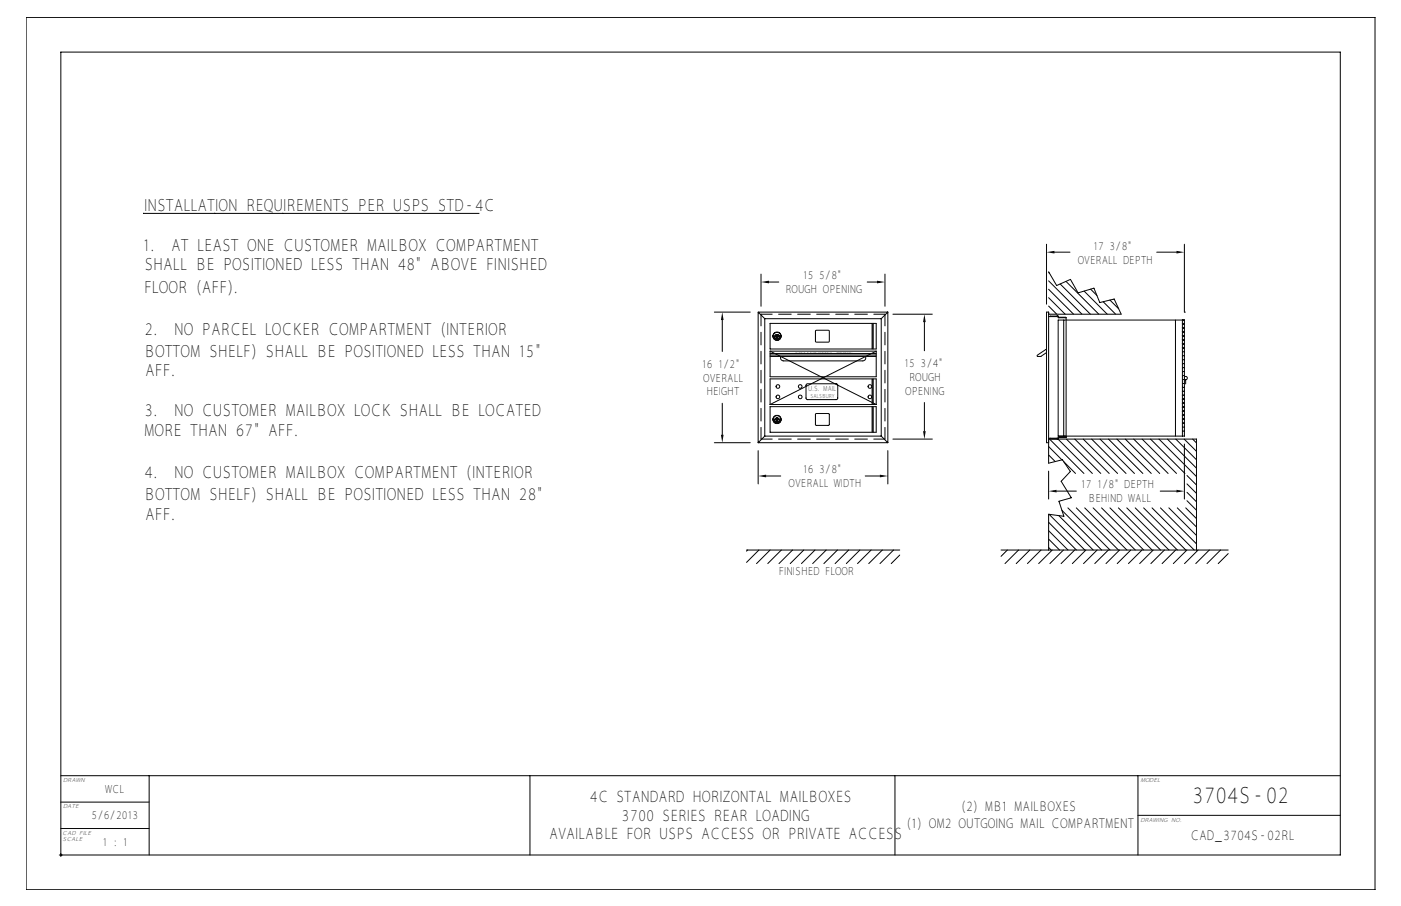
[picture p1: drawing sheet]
<svg xmlns="http://www.w3.org/2000/svg" width="432mm" height="279mm" viewBox="0 0 432 279" stroke-linecap="round" stroke-linejoin="round" font-family="sans-serif">
<g fill="none" stroke="#000" stroke-width=".31">
<path d="M8.1 5.4h415.7v269h-415.7zM44.4 65.8h-.3h103.7M322.5 75.3v18.5M325 77.8h4.8M356.5 77.8h6.1M365 75.3v21M220.2 96.2h11M222.6 98.7v9.7M233.7 96.2l2 2.1M234.6 84.5v9.9M235.7 98.3v36.2M235.7 98.3h35.9"/>
<path d="M237 87h3M237.3 99.7h32.8v7.9h-32.8zM267.3 87h3M268.8 99.7v7.9M269.1 99.7v7.9M271.6 98.3v36.2M272.8 84.5v9.9M273.6 96.2h-39.9v40.3M273.6 96.2v40.3M273.6 96.2l-2 2.1M275.2 96.9h12.2M284.9 99.3v8.9"/>
<path d="M323.2 94.4l2.5 2.5M323.2 91.8l5.1 5.1M323.2 89.2l7.7 7.7M323.2 86.6l10.3 10.3M323.2 84l.3 .3M323.2 83.8l2.5 4.3 4.2-1.9 2.4 4.1 4.9-1.4 1.8 4.4 4.4-1.1 2.2 4.7h-22.4M323.7 97.6v-.1h2.4v.5h2.5M325.8 97.5v.1M325.8 97.5v.1h-2.6M326.1 98.7h38.9v35.8h-38.9zM326.4 98v-.2h2.1v.2M326.8 87.6l9.3 9.3"/>
<path d="M327.9 98.7v35.8M328.5 86.8l10.2 10.1M328.6 98l-.1 36.9h-2.1v-.1M334.1 89.8l7.2 7.1M336.1 89.2l2 1.9M340 93l3.9 3.9M342.1 92.5l2.7 2.7M362.3 98.7v35.8M364.4 98.7v35.8M364.4 99.9h.6M365 96.3h.1M237.3 109.9h32.8"/>
<path d="M237.3 108.3v7.9h32.8v-7.9M237.3 108.3h32.8M237.3 109h32.8M237.3 109.5h32.8M237.3 108.3l32.8 16.4M239 103.7h1M239.4 103.7v.8l.2-.8M239.5 103.2v1M240.7 109.9a.95 .95 0 0 0 .8 1.4h24.4a.95 .95 0 0 0 .9-1.4M248.6 118.5l9.3-.1 .3 .4v4.1l-.5 .3h-9l-.3-.4zM251.4 101.9h4.1v3.5h-4.1zM268.8 116.8v7.9"/>
<path d="M269.1 116.8v7.9M270.1 108.3l-32.8 16.4M322.5 107.6l-2.8 2.2 1.1 .1 1.7-1.2M364.4 101.1h.6M364.4 102.4h.6M364.4 103.6h.6M364.4 104.8h.6M364.4 106h.6M364.4 107.3h.6M364.4 108.5h.6M364.4 109.7h.6M364.4 110.9h.6"/>
<path d="M364.4 112.2h.6M364.4 113.4h.6M364.4 114.6h.6M364.4 115.8h.6M364.4 117h.6M364.4 118.3h.6M364.4 119.5h.6M365 116.3a.51 .51 0 0 1 .8-.1 .51 .51 0 0 1 0 .8 .51 .51 0 0 1-.8-.1M365.4 117.1v1.3M220.2 136.5h11M222.6 124.4v9.7M233.7 136.5h39.9"/>
<path d="M233.7 139v10.2M235.7 134.5h35.9M235.7 134.5l-2 2M237.3 124.7v-7.9h32.8v7.9M237.3 125.4h32.8v7.9h-32.8zM237.3 124.7h32.8M239 129.4h1M239.4 129.4l.2 .7zM239.5 128.9v.9M251.4 127.6h4.1v3.5h-4.1zM268.8 125.4v7.9M269.1 125.4v7.9"/>
<path d="M271.6 134.5l2 2M273.6 139v10.2M275.2 135.4h12.2M284.9 124.1v8.9M323.2 136.5h-.7v-40.3h.7v46.6l4.3-1 2.4 3.6-2.8 3 3.1 5.1-3.8 1.1 1.5 4.6-4.7-.6v11M323.2 135.4h45.6v34.2M323.2 137.7l4.1 4.1M323.5 135.4l10.6 10.6M323.7 135.1v.2h2.1v-.2M326.1 135.4l10.6 10.6M328.6 134.8h-2.5v.5l-2.9-.2M328.7 135.4l10.6 10.6"/>
<path d="M331.3 135.4l10.6 10.6M333.9 135.4l10.6 10.6M336.5 135.4l10.6 10.6M339 135.4l10.6 10.6M341.6 135.4l10.6 10.6M344.2 135.4l10.6 10.6M346.8 135.4l10.6 10.6M349.4 135.4l10.6 10.6M352 135.4l10.6 10.6M354.6 135.4l10.6 10.6M357.2 135.4l11.6 11.6M359.8 135.4l9 9"/>
<path d="M362.4 135.4l6.4 6.4M364.4 120.7h.6M364.4 121.9h.6M364.4 123.2h.6M364.4 124.4h.6M364.4 125.6h.6M364.4 126.8h.6M364.4 128h.6M364.4 129.3h.6M364.4 130.5h.6M364.4 131.7h.6M364.4 132.9h.6"/>
<path d="M365 135.4l3.8 3.8M365 136.9v17M367.6 135.4l1.2 1.2M236.1 146.8h4.5M266.7 146.8h4.5M323.2 145.3v8.6M323.2 140.3l2 2M323.3 158.6l11.1 11M325.6 151.5h6.1M326.3 159l10.6 10.6M327.3 157.4l12.2 12.2M327.9 142.4l3.6 3.6"/>
<path d="M329.1 156.6l13 13M331.7 156.6l13 13M334.3 156.6l13 13M336.9 156.6l13 13M339.5 156.6l13 13M342.1 156.6l13 13M344.7 156.6l13 13M347.3 156.6l13 13M349.9 156.6l13 13M352.5 156.6l13 13M355.1 156.6l13 13M357.6 151.5h5"/>
<path d="M357.7 156.6l11.1 11.1M360.3 156.6l8.5 8.5M362.8 156.6l6 5.9M365.4 156.6l3.4 3.3M365.8 154.4l3 2.9M365.8 151.8l3 3M365.8 149.2l3 3M365.8 146.6l3 3M230.1 169.6h47.2M230.4 169.6l-.3 .4M233.9 169.6l-3.8 3.8M237.4 169.6l-4.2 4.2"/>
<path d="M240.8 169.6l-4.2 4.2M244.3 169.6l-4.2 4.2M247.7 169.6l-4.2 4.2M251.2 169.6l-4.2 4.2M254.6 169.6l-4.1 4.2M258.1 169.6l-4.2 4.2M261.6 169.6l-4.2 4.2M265 169.6l-4.2 4.2M268.5 169.6l-4.2 4.2M271.9 169.6l-4.1 4.2M275.4 169.6l-4.2 4.2M277.3 171.2l-2.6 2.6"/>
<path d="M308.5 169.6h70M310.5 169.6l-2 2M313.9 169.6l-4.1 4.2M317.4 169.6l-4.2 4.2M320.9 169.6l-4.2 4.2M323.2 168.8l.8 .8M323.2 166.2l3.4 3.4M323.2 163.7l6 5.9M323.2 161.1l8.6 8.5M324.3 169.6l-4.2 4.2M327.8 169.6l-4.2 4.2M331.2 169.6l-4.2 4.2"/>
<path d="M334.7 169.6l-4.2 4.2M338.1 169.6l-4.1 4.2M341.6 169.6l-4.2 4.2M345.1 169.6l-4.2 4.2M348.5 169.6l-4.2 4.2M352 169.6l-4.2 4.2M355.4 169.6l-4.1 4.2M358.9 169.6l-4.2 4.2M362.4 169.6l-4.2 4.2M365.8 169.6l-4.2 4.2M369.3 169.6l-4.2 4.2M372.7 169.6l-4.2 4.2"/>
<path d="M376.2 169.6l-4.2 4.2M378.5 170.7l-3 3.1M18.8 239.2h394.3M46 239.2v24.5M163.3 239.2v24.5M275.8 239.2v24.5M350.7 239.2v24.5M18.8 247.4h27.2M18.8 255.5h27.2M53.8 243.6l.7-.5 1.2-.3h55.3a2.68 2.68 0 0 1 2.6 2.7v6.3a2.68 2.68 0 0 1-2.6 2.7h-55.3a2.68 2.68 0 0 1-2.7-2.7v-6.7zM54.1 243.9l.9-.6 .7-.1h55.3a2.29 2.29 0 0 1 2.3 2.3v6.3a2.29 2.29 0 0 1-2.3 2.3h-55.3a2.29 2.29 0 0 1-2.3-2.3v-6.7zM54.3 244.2l1.4-.6h55.3a1.91 1.91 0 0 1 1.9 1.9v6.3a1.91 1.91 0 0 1-1.9 1.9h-55.3a1.91 1.91 0 0 1-1.9-1.9v-6.3z"/>
<path d="M55 244.8l.7-.3h55.3l.6 .3 .3 .7v6.3l-.3 .7-.6 .3h-55.3l-.7-.3-.3-.7v-6.3zM55.1 246.4h1.7M55.1 249.4h5.9M55.1 249.8h1.2M55.1 250.2h1.3M55.1 250.6h1.4M55.1 251h1.8M55.1 246.8h1.4M55.1 247.2h1.3M55.1 247.5h1.2M55.1 247.9h1.2M55.1 248.3h1.2"/>
<path d="M55.1 248.7h1.4M55.1 249.1h1.6M55.1 251.4h56.5M55.1 251.7h56.5M55.1 245.6h56.5M55.1 246h56.5M55.1 252.1h56.4M55.1 245.2h56.4M55.6 252.4h55.5M55.6 244.9h55.5M55.7 244.9l-.4 .2-.2 .4v6.3l.2 .4 .4 .2M56.3 249.4a1.48 1.48 0 0 0 1.4 1.9"/>
<path d="M56.5 249.4l.2 1.1 .7 .5h3.9a1.52 1.52 0 0 0 1.2-1.4 1.52 1.52 0 0 0-1.2-1.5h-2.9l-.3-.3 .3-.3h2.3l.3 .4h1.5l-.1-1-.5-.5-4.2-.1a1.52 1.52 0 0 0-1.2 1.5 1.52 1.52 0 0 0 1.2 1.5h3l.3 .3-.3 .3h-2.3l-.3-.5M57.7 246.1a1.73 1.73 0 0 0-1.4 1.7 1.73 1.73 0 0 0 1.4 1.7M58.2 249.8h2.6M58.3 247.8h2.4M61.3 246.1a1.54 1.54 0 0 1 1.4 2h-.6l.4 .5 .2 1.1 1.9-3.5M62.2 246.4h2.3M62.3 248.3h1.2M62.5 246.8h1.8M62.6 248.7h.7M62.7 247.2h1.4M62.7 249.1h.4M62.7 247.5h1.2"/>
<path d="M62.7 247.9h1M64.2 251.1l.4-.9h2.7l.5 .9M64.2 251h3.5M64.4 250.6h3.1M64.8 246.3h2.4l2.5 4.7h-1.7l-.7-1.1h-2.7l-.6 1.1h-1.8zM66 247.7l.3 .6h-.6zM66 247.3l.7 1.4h-1.5zM67.3 246.2l2.4 4.4v-4.3M67.5 246.4h2.2M67.7 246.8h2M67.9 247.2h1.8M68.1 247.5h1.6"/>
<path d="M68.3 247.9h1.4M68.5 248.3h1.2M68.7 248.7h1M68.9 249.1h.8M69.1 249.4h.6M69.3 249.8h.4M69.9 246.3h1.5v3.6h3.9v1.1h-5.4zM71.6 246.8h3.9M71.6 247.2h3.7M71.6 247.5h3.7M71.6 247.9h3.7M71.6 248.3h3.7"/>
<path d="M71.6 248.7h3.8M75.5 251v-.4l.5 .5 .7 .2M75.8 246.4h-4.2v3h3.7M75.8 246.6l.9-.3h3.9l.7 .6 .2 1h-1.6l-.3-.4h-2.3l-.3 .3 .3 .3h3a1.52 1.52 0 0 1 1.2 1.5 1.52 1.52 0 0 1-1.2 1.4l-4.2-.1-.5-.4-.1-1.1h1.5l.3 .5h2.3l.3-.3-.3-.3h-2.9a1.56 1.56 0 0 1-.9-2.7zM76.7 246.1a1.75 1.75 0 0 0-1.5 1.2 1.75 1.75 0 0 0 .5 1.8h-4.1M77.2 249.8h2.6M77.4 249.4h2.2M77.5 247.5h2.1M77.5 247.9h2.1M80.3 246.1a1.54 1.54 0 0 1 1.4 2h-.7a1.77 1.77 0 0 1 .7 1.8 1.77 1.77 0 0 1-1.4 1.4M81.1 251h1.1M81.2 246.4h1"/>
<path d="M81.3 248.3h.9M81.5 250.6h.7M81.5 246.8h.7M81.5 248.7h.7M81.6 250.2h.6M81.6 247.2h.6M81.7 249.1h.5M81.7 249.4h.5M81.7 249.8h.5M81.7 247.5h.5M81.7 247.9h.5M82.2 246.3v4.7"/>
<path d="M84 249.2h2.6l.3 .4-.3 .3h-2.6zM84 247.4h2.6l.3 .4-.3 .3h-2.6zM84.2 249.4l2.5 .2-2.5 .1zM84.2 247.6l2.5 .1-2.5 .2zM87.1 246.1a1.62 1.62 0 0 1 1.3 2.4 1.69 1.69 0 0 1-1.2 2.8M87.1 246.3a1.44 1.44 0 0 1 1 2.3 1.49 1.49 0 0 1-.9 2.4h-4.8v-4.7h4.8M88 246.4h1.2M88.1 251h1.7M88.3 246.8h.9M88.4 250.6h1M88.5 248.3h.7M88.5 248.7h.7"/>
<path d="M88.5 247.2h.7M88.5 247.9h.7M88.5 247.5h.7M88.6 250.2h.7M88.6 249.1h.6M88.6 249.4h.6M88.6 249.8h.6M89.2 246.3v3.6a1.4 1.4 0 0 0 1.4 1.4M89.4 246.3h1.6v3.3l.3 .3 3-.1 .1-3.5h1.5l-.1 4.2-.5 .4-.6 .1-4.7-.1-.4-.4-.2-.6zM91.2 246.3l.1 3.4h2.9v-3.4M91.2 246.4h3M91.2 249.4h3"/>
<path d="M91.2 246.8h3M91.2 247.2h3M91.2 247.5h3M91.2 247.9h3M91.2 248.3h3M91.2 248.7h3M91.2 249.1h3M95.6 251h1.2M95.9 250.6h.9M96.1 250.2h.7M96.1 246.3v3.6a1.4 1.4 0 0 1-1.4 1.4M96.1 246.4h.7"/>
<path d="M96.1 249.4h.7M96.1 249.8h.7M96.1 246.8h.7M96.1 247.2h.7M96.1 247.5h.7M96.1 247.9h.7M96.1 248.3h.7M96.1 248.7h.7M96.1 249.1h.7M96.8 246.3v4.7M98.6 247.4h2.7l.2 1.1-.3 .2h-2.6zM98.8 247.6h2.4l.1 .8-2.5 .1z"/>
<path d="M98.8 250.2h2.5M98.8 250.6h2.5M98.8 251h2.5M98.8 247.9h2.5M98.8 248.3h2.5M101.3 250.2l-2.5-.1v.9M101.3 250.2v.8M101.8 246.1a1.4 1.4 0 0 1 1.4 1.4v1.1l1.6 .1M102.9 246.4l2.7 3.2v1.4M103 248.6v.2a.48 .48 0 0 0-.3 .5 .48 .48 0 0 0 .3 .4v1.3h-1.5v-.9l-.3-.2h-2.6v1.1h-1.6v-4.7h4.8l.9 .3a2.15 2.15 0 0 1 .3 2M103 246.3h2l1.6 1.8 1.6-1.8h2l-2.8 3.2v1.5h-1.6v-1.5zM103.1 249.4h2.4"/>
<path d="M103.1 249.1h2.1M103.2 247.2h.3M103.2 249.8h2.4M103.2 248.6l-.2 .7 .2 1.7M103.2 250.2h2.4M103.2 250.6h2.4M103.2 251h2.4M103.2 247.5h.6M103.2 247.9h1M103.2 248.3h1.3M105.2 246.1l1.4 1.6 1.4-1.6M105.4 246.4h2.4"/>
<path d="M105.8 246.8h1.7M106.1 247.2h1M106.4 247.5h.4M107.6 249.8h4M107.6 250.2h4M107.6 250.6h4M107.6 251h4M107.7 249.4h3.9M108 249.1h3.6M108.4 248.7h3.2M108.7 248.3h2.9M109 247.9h2.6"/>
<path d="M109.4 247.5h2.2M109.7 247.2h1.9M110 246.8h1.6M111 244.9l.4 .2 .2 .4v6.3l-.2 .4-.4 .2M111.6 246.4h-1.2l-2.8 3.2v1.4M350.7 251.4h62.4M18.3 263.7h394.8v-247.6h-394.3v248.1"/>
<circle cx="239.5" cy="103.7" r="1.19"/>
<circle cx="239.5" cy="103.7" r="1.28"/>
<circle cx="239.5" cy="104" r=".76"/>
<circle cx="239.5" cy="104" r=".7"/>
<circle cx="239.5" cy="104" r=".73"/>
<circle cx="239.8" cy="119.2" r=".56"/>
<circle cx="246.6" cy="119.2" r=".56"/>
<circle cx="268.1" cy="119.2" r=".56"/>
<circle cx="239.5" cy="129.7" r=".73"/>
<circle cx="239.5" cy="129.7" r=".76"/>
<circle cx="239.5" cy="129.4" r="1.19"/>
<circle cx="239.5" cy="129.4" r="1.28"/>
<circle cx="239.5" cy="129.7" r=".7"/>
<circle cx="239.8" cy="122.4" r=".56"/>
<circle cx="246.6" cy="122.4" r=".56"/>
<circle cx="268.1" cy="122.4" r=".56"/>
</g>
<path d="M322.5 77.8l2.5-.4v.8zM362.6 77.4l2.4 .4-2.4 .4zM222.6 96.2l.4 2.5h-.8zM234.6 87l2.4-.4v.8zM270.3 86.6l2.5 .4-2.5 .4zM284.9 96.9l.4 2.4h-.8zM222.2 134.1h.8l-.4 2.4zM284.5 133h.8l-.4 2.4zM233.7 146.8l2.4-.4v.8zM271.2 146.4l2.4 .4-2.4 .4zM323.2 151.5l2.4-.4v.8zM362.6 151.1l2.4 .4-2.4 .4z" fill="#000"/>
<path d="M234.6 96.9h38.2M234.6 135.4h38.2" fill="none" stroke="#000" stroke-width=".31" stroke-dasharray="3.9 2" stroke-dashoffset=".5"/>
<path d="M234.6 135.4v-38.5M272.8 135.4v-38.5" fill="none" stroke="#000" stroke-width=".31" stroke-dasharray="3.9 2" stroke-dashoffset=".3"/>
<path d="M47.7 241h113.2v21.8h-113.2z" fill-rule="evenodd" fill="#fff"/>
<text font-size="6.9" x="367.4" y="247.8">3704S-02</text>
<g font-size="5.2">
<text x="44.4" y="65.1">INSTALLATION REQUIREMENTS PER USPS STD-4C</text>
<text x="44.1" y="77.3">1.</text>
<text x="52.8" y="77.3">AT LEAST ONE CUSTOMER MAILBOX COMPARTMENT</text>
<text x="44.5" y="83.4">SHALL BE POSITIONED LESS THAN 48&quot; ABOVE FINISHED</text>
<text x="44.4" y="90.2">FLOOR (AFF).</text>
<text x="44.5" y="103.2">2.</text>
<text x="53.7" y="103.2">NO PARCEL LOCKER COMPARTMENT (INTERIOR</text>
<text x="44.4" y="110">BOTTOM SHELF) SHALL BE POSITIONED LESS THAN 15&quot;</text>
<text x="44.8" y="116.1">AFF.</text>
<text x="44.5" y="128.3">3.</text>
<text x="53.7" y="128.3">NO CUSTOMER MAILBOX LOCK SHALL BE LOCATED</text>
<text x="44.4" y="134.4">MORE THAN 67&quot; AFF.</text>
<text x="44.5" y="147.4">4.</text>
<text x="53.7" y="147.4">NO CUSTOMER MAILBOX COMPARTMENT (INTERIOR</text>
<text x="44.4" y="154.2">BOTTOM SHELF) SHALL BE POSITIONED LESS THAN 28&quot;</text>
<text x="44.8" y="160.3">AFF.</text>
</g>
<g font-size="4.8">
<text x="181.8" y="247.5">4C STANDARD HORIZONTAL MAILBOXES</text>
<text x="191.6" y="253.2">3700 SERIES REAR LOADING</text>
<text x="169.2" y="258.9">AVAILABLE FOR USPS ACCESS OR PRIVATE ACCESS</text>
</g>
<g font-size="4.1">
<text x="296.3" y="250">(2) MB1 MAILBOXES</text>
<text x="279.4" y="255.4">(1) OM2 OUTGOING MAIL COMPARTMENT</text>
<text x="366.9" y="259">CAD_3704S-02RL</text>
</g>
<g font-size="3.5">
<text x="337" y="77">17 3/8&quot;</text>
<text x="332.2" y="81.3">OVERALL DEPTH</text>
<text x="247.5" y="86.2">15 5/8&quot;</text>
<text x="242.1" y="90.5">ROUGH OPENING</text>
<text x="216.5" y="113.5">16 1/2&quot;</text>
<text x="278.7" y="113.3">15 3/4&quot;</text>
<text x="216.8" y="117.8">OVERALL</text>
<text x="280.2" y="117.6">ROUGH</text>
<text x="217.8" y="121.9">HEIGHT</text>
<text x="279" y="121.7">OPENING</text>
<text x="247.5" y="146">16 3/8&quot;</text>
<text x="243" y="150.3">OVERALL WIDTH</text>
<text x="333.3" y="150.6">17 1/8&quot; DEPTH</text>
<text x="335.4" y="155">BEHIND WALL</text>
<text x="240.1" y="177.5">FINISHED FLOOR</text>
<text x="32.4" y="244.5">WCL</text>
<text x="28.2" y="252.6">5/6/2013</text>
<text x="31.7" y="260.8">1 : 1</text>
</g>
<text font-size="2.2" x="249" y="120.6">U.S. MAIL</text>
<g font-size="1.8">
<text x="19.5" y="241.2">DRAWN</text>
<text x="351.5" y="241.2">MODEL</text>
<text x="19.5" y="249.3">DATE</text>
<text x="19.2" y="257.5">CAD FILE</text>
<text x="351.5" y="253.4">DRAWING NO.</text>
<text x="19.3" y="259.5">SCALE</text>
</g>
<text font-size="1.7" x="249.8" y="122.6">SALSBURY</text>
<g font-size=".5">
<text x="245.2" y="108.8">OUTGOING</text>
<text x="257.8" y="108.8">MAIL</text>
</g>
</svg>
